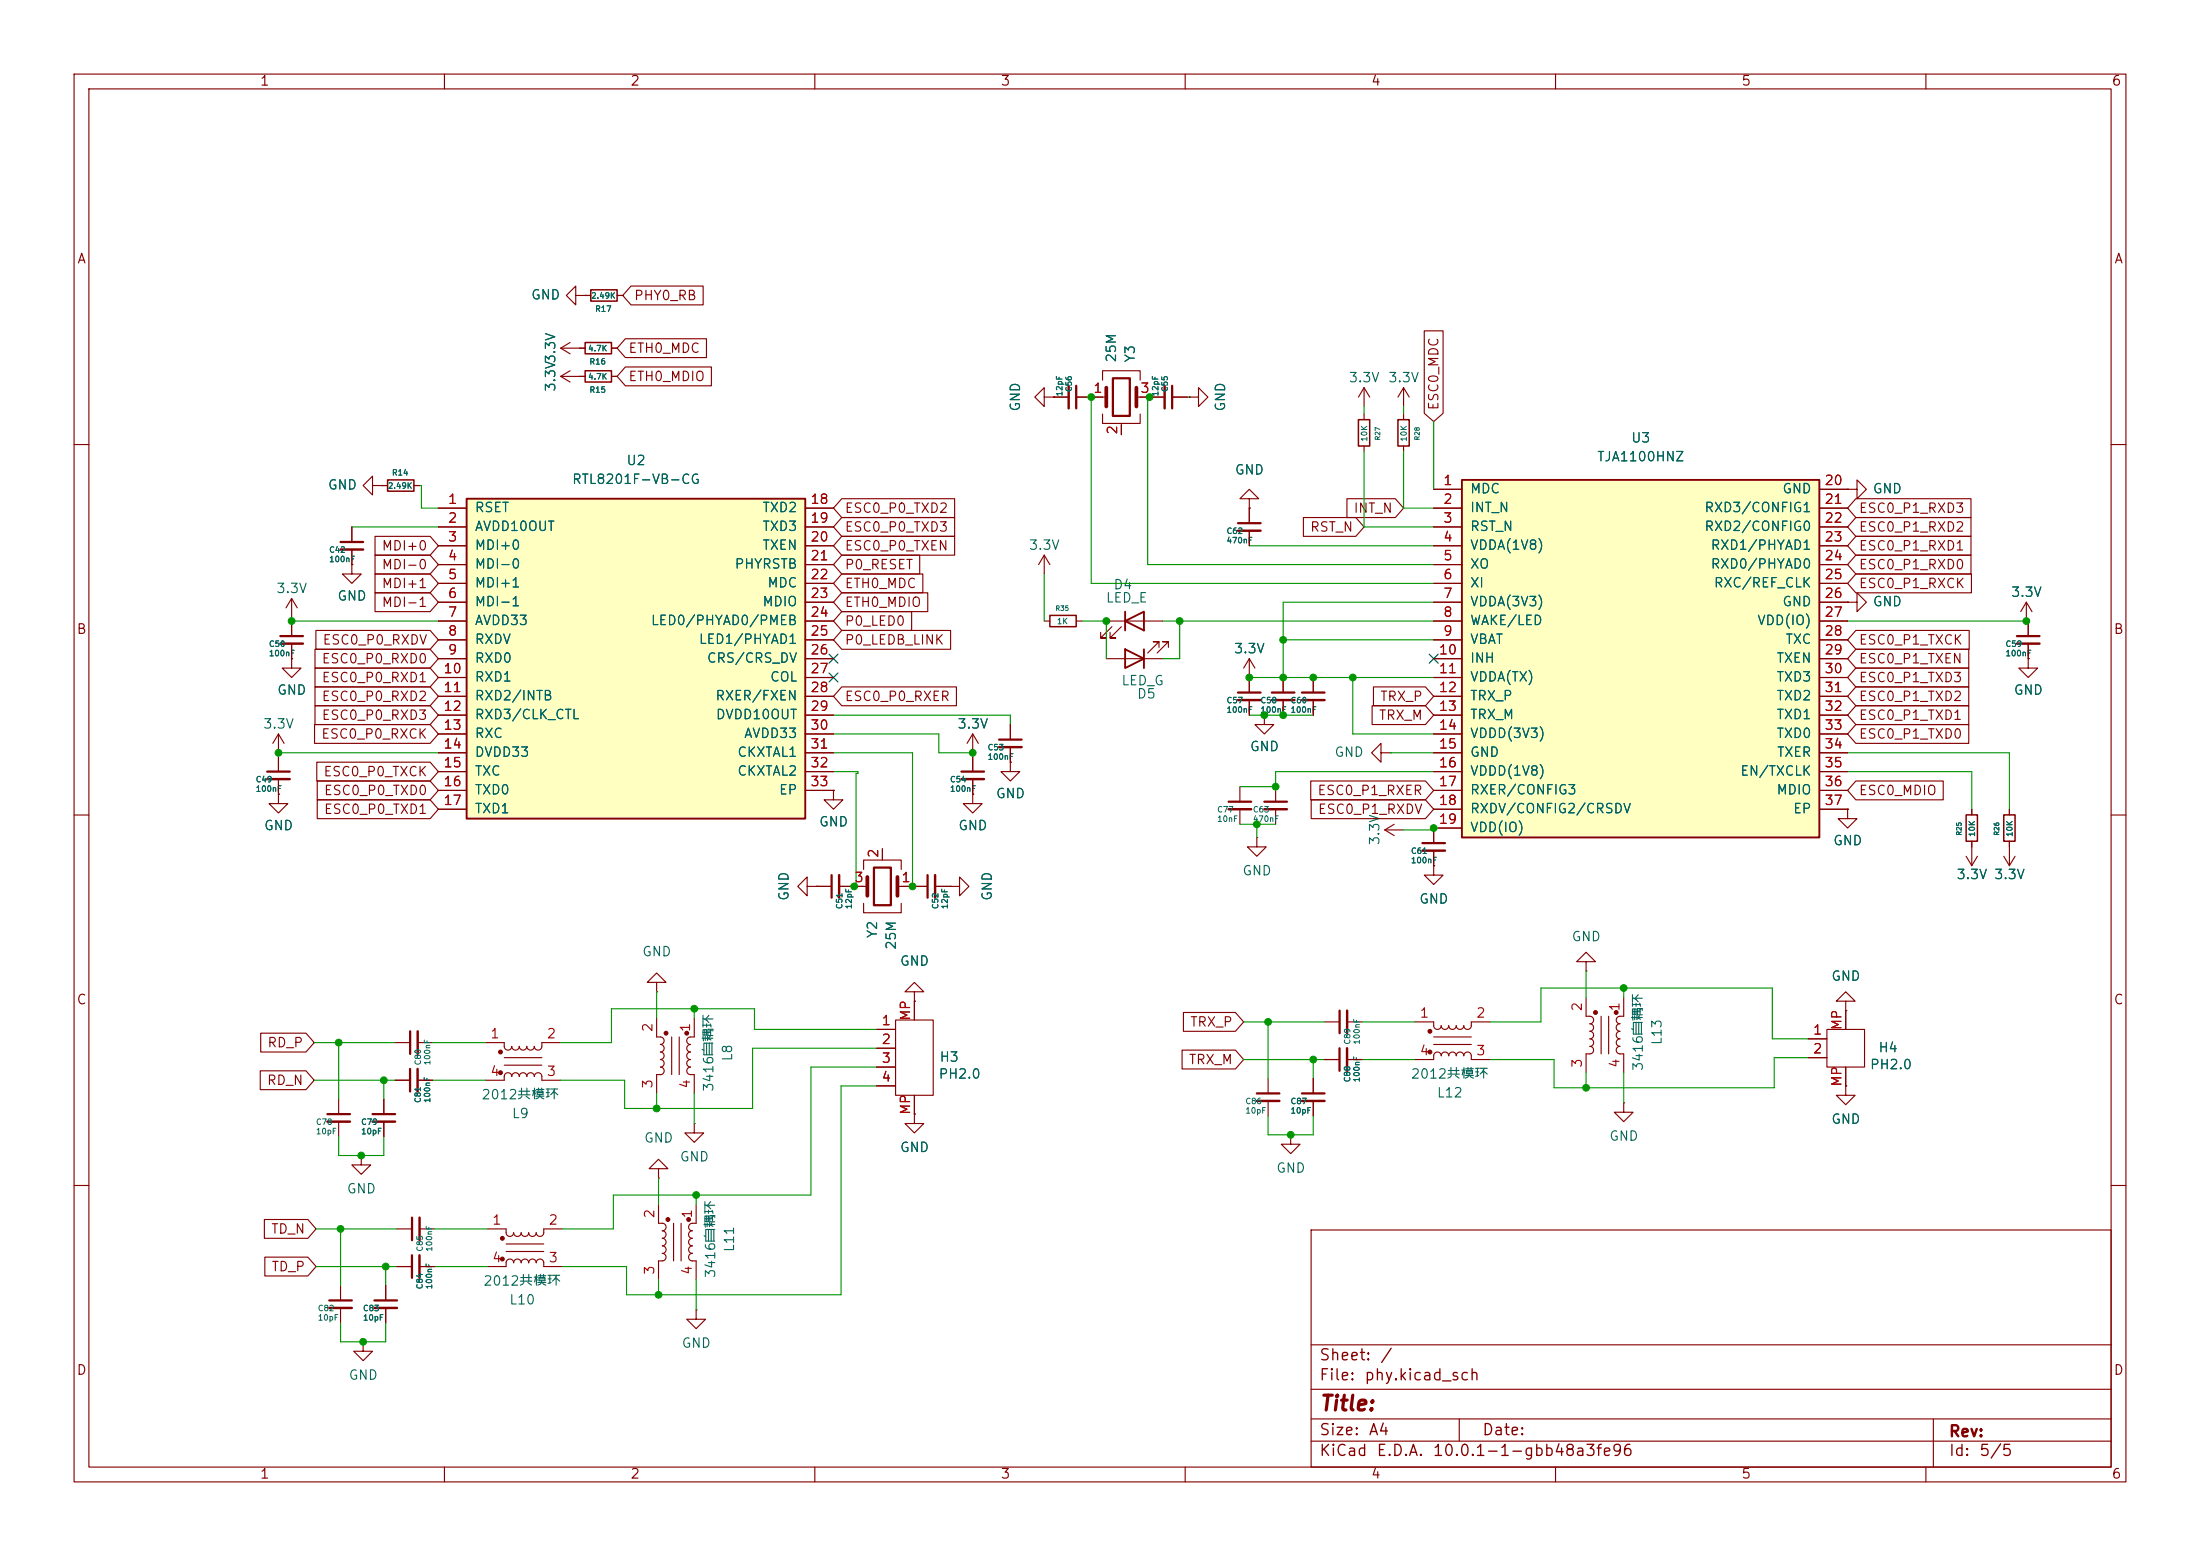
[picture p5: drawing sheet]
<svg xmlns="http://www.w3.org/2000/svg" width="297mm" height="210mm" viewBox="0 0 297 210" stroke-linecap="round" stroke-linejoin="round" font-family="sans-serif">
<g fill="none" stroke="#840000" stroke-width=".15">
<path d="M10 10h277v190h-277zM12 12h273v186h-273zM60 10v2M110 10v2M160 10v2M210 10v2M260 10v2M75.7 50.8l1.3 .8M75.7 50.8h2.5M77 50l-1.3 .8M141 53.6v-1.3l-1.3 1.3 1.3 1.3v-1.3h1.2M142.2 53.6h.1"/>
<path d="M142.2 53.6h2.1M145.3 53.6h2M147.6 53.6h1.8M148.8 51.3v-1.3h5.1v1.3M148.8 55.9v1.3h5.1v-1.3M151.4 57.2v1.5M153.4 53.6h3.8M158.2 53.6h2.1M160.5 53.6h1.3v-1.3l1.3 1.3-1.3 1.3v-1.3M160.5 53.6h.1M184.1 52.3l-.7 1.3M184.1 52.3l.8 1.3"/>
<path d="M184.1 52.3v2.6M184.1 55.9v.7M189.5 52.3l-.8 1.3M189.5 52.3l.7 1.3M189.5 52.3v2.6M189.5 55.9v.7M10 60h2M141 74.9l-.8 1.3M141 74.9l.7 1.3M141 74.9v2.6M168.7 67.3h1.2l-1.2-1.3-1.3 1.3h1.3v1.3M168.7 68.6h.1"/>
<path d="M168.7 68.6v2M168.7 71.6v2.1M184.1 60.2v.8M189.5 60.2v.8M285 60h2M131.3 99.1l-.7 1.2M131.3 99.1l.8 1.2M131.3 99.1v2.5M136.4 97.8v2M141 83.8h.7M145.3 83.8h.7M149.4 88.9h7.6"/>
<path d="M149.4 83.8h7.6M150.1 84.6l-1.5 1.5h.8h-.8v-.8M151.4 84.6l-1.5 1.5h.7h-.7v-.8M156.5 87.4v-.8h-.8h.8l-1.6 1.5M157.7 87.4v-.8h-.7h.7l-1.5 1.5M168.7 88.9l-.8 1.3M168.7 88.9l.7 1.3M168.7 88.9v4.6M168.7 94.5v2M170.7 96.5v1.3h1.3l-1.3 1.3-1.3-1.3h1.3M170.7 96.5h.1M173.2 91.4v2.1"/>
<path d="M173.2 94.5v2M177.3 91.4v2.1M177.3 94.5v2M273.6 81.3l-.8 1.3M273.6 81.3l.7 1.3M273.6 81.3v2.5M273.8 88.9v1.3h1.3l-1.3 1.2-1.3-1.2h1.3M273.8 88.9h.1M10 110h2M109 119.6v-1.2l-1.3 1.2 1.3 1.3v-1.3h1.2M110.2 119.6h.1M110.2 119.6h2.1"/>
<path d="M112.5 106.7v1.3h1.3l-1.3 1.2-1.2-1.2h1.2M112.5 106.7h.1M113.3 119.6h3.8M116.6 117.3v-1.2h5.1v1.2M119.1 114.6v1.5M121.2 119.6h1.7M123.2 119.6h2M126.2 119.6h2.1M128.3 119.6h1.2v-1.2l1.3 1.2-1.3 1.3v-1.3M128.3 119.6h.1M131.3 107.2v1.3h1.3l-1.3 1.2-1.3-1.2h1.3M131.3 107.2h.1"/>
<path d="M131.3 102.1v2M131.3 105.2v2M136.4 102.9v1.2h1.3l-1.3 1.3-1.3-1.3h1.3M136.4 102.9h.1M136.4 100.8v2.1M167.4 106.2v2M167.4 109.2v2.1M169.7 113v1.3h1.2l-1.2 1.3-1.3-1.3h1.3M169.7 113h.1M172.2 106.2v2M172.2 109.2v2.1M186.4 101.6v-1.3l-1.2 1.3 1.2 1.3v-1.3h1.3"/>
<path d="M186.9 112l1.3 .8M186.9 112h2.6M187.7 101.6h.1M188.2 111.3l-1.3 .7M249.4 109.2v1.3h1.3l-1.3 1.3-1.2-1.3h1.2M249.4 109.2h.1M285 110h2M88.6 137.4v2.6h.6a.51 .51 0 0 1 .5 .5 .51 .51 0 0 1-.5 .5 .51 .51 0 0 1 .5 .5 .51 .51 0 0 1-.5 .5 .5 .5 0 0 1 .5 .5 .5 .5 0 0 1-.5 .5 .51 .51 0 0 1 .5 .5 .51 .51 0 0 1-.5 .5 .51 .51 0 0 1 .5 .5 .51 .51 0 0 1-.5 .5M88.6 132.6h1.3l-1.3-1.3-1.2 1.3h1.2v1.3M88.6 133.9h.1M90.7 140v5M91.7 140v5"/>
<path d="M93.7 137.4v2.6l-.5-.1a.51 .51 0 0 0-.5 .6 .51 .51 0 0 0 .5 .5 .51 .51 0 0 0-.5 .5 .51 .51 0 0 0 .5 .5 .51 .51 0 0 0-.5 .5 .51 .51 0 0 0 .5 .5 .51 .51 0 0 0-.5 .5 .51 .51 0 0 0 .5 .5 .51 .51 0 0 0-.5 .5 .51 .51 0 0 0 .5 .5h.5v2.6M116.6 121.9v1.3h5.1v-1.3M118.4 138.9h2.5M120.9 137.7h5.1v10.1h-5.1zM123.4 133.9h1.3l-1.3-1.3-1.2 1.3h1.2v1.2M123.4 135.1h.1M123.4 135.1v2.6M178.8 137.9h2M181.9 137.9h2M191 137.9h2.5v.5a.51 .51 0 0 0 .6 .5 .51 .51 0 0 0 .5-.5 .51 .51 0 0 0 .5 .5 .51 .51 0 0 0 .5-.5 .51 .51 0 0 0 .5 .5 .51 .51 0 0 0 .5-.5 .51 .51 0 0 0 .5 .5 .51 .51 0 0 0 .5-.5 .51 .51 0 0 0 .5 .5 .51 .51 0 0 0 .5-.5v-.5h2.6M193.5 140h5.1M214.1 134.6v2.6h.5a.51 .51 0 0 1 .5 .5 .51 .51 0 0 1-.5 .5 .5 .5 0 0 1 .5 .5 .5 .5 0 0 1-.5 .5 .51 .51 0 0 1 .5 .5 .51 .51 0 0 1-.5 .5 .51 .51 0 0 1 .5 .5 .51 .51 0 0 1-.5 .5"/>
<path d="M216.2 137.2v5M217.2 137.2v5M219.2 134.6v2.6h-.5a.51 .51 0 0 0-.5 .5 .51 .51 0 0 0 .5 .5 .51 .51 0 0 0-.5 .5 .51 .51 0 0 0 .5 .5 .51 .51 0 0 0-.5 .5 .51 .51 0 0 0 .5 .5M246.6 138.9h5.1v5.1h-5.1zM249.2 135.1h1.2l-1.2-1.2-1.3 1.2h1.3v1.3M249.2 136.4h.1M249.2 136.4v2.5M45.7 148.3v2.1M45.7 151.4v2M48.8 156v1.2h-1.3l1.3 1.3 1.2-1.3h-1.2M48.8 156h.1M51.8 148.3v2.1"/>
<path d="M51.8 151.4v2M53.3 145.8h2.1M53.3 140.7h2.1M56.4 145.8h2M56.4 140.7h2M65.5 145.8h2.6v-.5a.51 .51 0 0 1 .5-.5 .51 .51 0 0 1 .5 .5 .51 .51 0 0 1 .5-.5 .51 .51 0 0 1 .5 .5 .51 .51 0 0 1 .5-.5 .51 .51 0 0 1 .5 .5 .51 .51 0 0 1 .5-.5 .51 .51 0 0 1 .5 .5 .51 .51 0 0 1 .5-.5 .51 .51 0 0 1 .6 .5v.5h2.5M65.5 140.7h2.6v.5a.51 .51 0 0 0 .5 .5 .51 .51 0 0 0 .5-.5 .51 .51 0 0 0 .5 .5 .51 .51 0 0 0 .5-.5 .51 .51 0 0 0 .5 .5 .51 .51 0 0 0 .5-.5 .51 .51 0 0 0 .5 .5 .51 .51 0 0 0 .5-.5 .51 .51 0 0 0 .5 .5 .51 .51 0 0 0 .6-.5v-.5h2.5M68.1 143.8h5.1M68.1 142.7h5.1M89.2 145h-.6v2.6M118.4 141.5h2.5M118.4 144h2.5"/>
<path d="M118.4 146.6h2.5M123.4 150.4v1.2h1.3l-1.3 1.3-1.2-1.3h1.2M123.4 150.4h.1M123.4 147.8v2.6M178.8 143h2M181.9 143h2M191 143h2.5v-.5a.51 .51 0 0 1 .6-.5 .51 .51 0 0 1 .5 .5 .51 .51 0 0 1 .5-.5 .51 .51 0 0 1 .5 .5 .51 .51 0 0 1 .5-.5 .51 .51 0 0 1 .5 .5 .51 .51 0 0 1 .5-.5 .51 .51 0 0 1 .5 .5 .51 .51 0 0 1 .5-.5 .51 .51 0 0 1 .5 .5v.5h2.6M193.5 141h5.1M214.6 141.2a.51 .51 0 0 1 .5 .5 .51 .51 0 0 1-.5 .5h-.5v2.6M218.7 140.2a.5 .5 0 0 0-.5 .5 .5 .5 0 0 0 .5 .5 .51 .51 0 0 0-.5 .5 .51 .51 0 0 0 .5 .5h.5v2.6M244.1 142.7h2.5M244.1 140.2h2.5"/>
<path d="M249.2 146.6v1.2h1.2l-1.2 1.3-1.3-1.3h1.3M249.2 146.6h.1M249.2 144v2.6M10 160h2M46 173.5v2M46 176.5v2.1M52.1 173.5v2M52.1 176.5v2.1M53.6 170.9h2M53.6 165.9h2M56.6 170.9h2.1M56.6 165.9h2.1"/>
<path d="M65.8 170.9h2.5v-.5a.51 .51 0 0 1 .5-.5 .51 .51 0 0 1 .5 .5 .51 .51 0 0 1 .5-.5 .51 .51 0 0 1 .6 .5 .51 .51 0 0 1 .5-.5 .51 .51 0 0 1 .5 .5 .51 .51 0 0 1 .5-.5 .51 .51 0 0 1 .5 .5 .51 .51 0 0 1 .5-.5 .51 .51 0 0 1 .5 .5v.5h2.5M65.8 165.9h2.5v.5a.51 .51 0 0 0 .5 .5 .51 .51 0 0 0 .5-.5 .51 .51 0 0 0 .5 .5 .51 .51 0 0 0 .6-.5 .51 .51 0 0 0 .5 .5 .51 .51 0 0 0 .5-.5 .51 .51 0 0 0 .5 .5 .51 .51 0 0 0 .5-.5 .51 .51 0 0 0 .5 .5 .51 .51 0 0 0 .5-.5v-.5h2.5M68.3 168.9h5.1M68.3 167.9h5.1M177 166h108v32h-108zM285 160h2M49 181.1v1.3h-1.2l1.2 1.2 1.3-1.2h-1.3M49 181.1h.1M60 198v2M110 198v2M160 198v2M177 194.5h108"/>
<path d="M177 191.5h108M177 187.5h108M177 181.5h108M197 191.5v3M210 198v2M260 198v2M261 191.5v6.5"/>
</g>
<g fill="none" stroke="#840000" stroke-width=".3">
<path d="M145.3 52.1v3M150.2 51.1h2.3v5h-2.3zM158.2 52.1v3M167.1 70.6h3.1M134.9 99.8h3M167.1 93.5h3.1M171.7 93.5h3.1M175.8 93.5h3M112.3 118.1v3.1M118 117.1h2.3v5.1h-2.3zM125.2 118.1v3.1M129.8 104.1h3"/>
<path d="M165.9 108.2h3M170.7 108.2h3M55.4 139.2v3M180.8 136.4v3M44.2 150.4h3M50.3 150.4h3M55.4 144.3v3M180.8 141.5v3M44.4 175.5h3.1M50.5 175.5h3.1M55.6 169.4v3.1M55.6 164.3v3.1"/>
</g>
<g fill="none" stroke="#840000" stroke-width=".33">
<path d="M144.3 52.1v3M157.2 52.1v3M167.1 71.6h3.1M167.1 94.5h3.1M171.7 94.5h3.1M175.8 94.5h3M113.3 118.1v3.1M126.2 118.1v3.1M129.8 105.2h3M134.9 100.8h3M165.9 109.2h3M170.7 109.2h3"/>
<path d="M56.4 139.2v3M181.9 136.4v3M44.2 151.4h3M50.3 151.4h3M56.4 144.3v3M181.9 141.5v3M44.4 176.5h3.1M50.5 176.5h3.1M56.6 169.4v3.1M56.6 164.3v3.1"/>
</g>
<g fill="#840000" stroke="#840000" stroke-width=".15">
<circle cx="193" cy="142" r=".25"/>
<circle cx="193" cy="139.2" r=".25"/>
<circle cx="92.7" cy="139.4" r=".25"/>
<circle cx="89.9" cy="139.4" r=".25"/>
<circle cx="67.6" cy="144.8" r=".25"/>
<circle cx="67.6" cy="142" r=".25"/>
<circle cx="218.2" cy="136.7" r=".25"/>
<circle cx="215.4" cy="136.7" r=".25"/>
<circle cx="67.8" cy="169.9" r=".25"/>
<circle cx="67.8" cy="167.1" r=".25"/>
</g>
<path d="M151.9 87.6l2.5 1.3-2.5 1.3zM151.9 83.8l2.5-1.2v2.5zM151.9 82.6v2.5M154.4 87.6v2.6" fill="none" stroke="#840000" stroke-width=".25"/>
<path d="M149.4 52.3v2.6M153.4 52.3v2.6M117.1 118.4v2.5M121.2 118.4v2.5" fill="none" stroke="#840000" stroke-width=".51"/>
<path d="M183.4 56.6h1.5v3.6h-1.5zM188.7 56.6h1.5v3.6h-1.5zM141.7 83.1h3.6v1.5h-3.6z" fill="none" stroke="#840000" stroke-width=".2"/>
<path d="M63 67.3h45.7v43.2h-45.7z" fill="#ffffc2"/>
<path d="M63 67.3h45.7v43.2h-45.7z" fill="none" stroke="#840000" stroke-width=".25"/>
<g fill="none" stroke="#840000" stroke-width=".15">
<path d="M78.2 50.8h.8M82.5 50.8h.8M47.5 71.1v2.1M47.5 74.2v2M50.3 65.5v-1.2l-1.3 1.2 1.3 1.3v-1.3h1.3M51.6 65.5h.1M51.6 65.5h.7M55.9 65.5h.7M59.2 68.6h3.8M59.2 71.1h3.8M59.2 73.7h3.8M59.2 76.2h3.8"/>
<path d="M59.2 78.7h3.8M108.7 68.6h3.8M108.7 71.1h3.8M108.7 73.7h3.8M108.7 76.2h3.8M108.7 78.7h3.8M249.4 66h1.3v-1.2l1.3 1.2-1.3 1.3v-1.3M249.4 66h.1M39.4 88.9v1.3h1.2l-1.2 1.2-1.3-1.2h1.3M39.4 88.9h.1M39.4 80.8l-.8 1.2M39.4 80.8l.7 1.2"/>
<path d="M39.4 80.8v2.5M39.4 83.8v2.1M39.4 86.9v2M59.2 81.3h3.8M59.2 83.8h3.8M59.2 86.4h3.8M59.2 88.9h3.8M59.2 91.4h3.8M59.2 94h3.8M59.2 96.5h3.8M59.2 99.1h3.8M108.7 81.3h3.8"/>
<path d="M108.7 83.8h3.8M108.7 86.4h3.8M108.7 88.9h3.8M108.7 91.4h3.8M108.7 94h3.8M108.7 96.5h3.8M108.7 99.1h3.8M273.8 83.8v2.1M273.8 86.9v2M59.2 101.6h3.8M59.2 104.1h3.8M59.2 106.7h3.8"/>
<path d="M59.2 109.2h3.8M108.7 101.6h3.8M108.7 104.1h3.8M108.7 106.7h3.8M265.4 115.6l.8 1.2M266.2 109.2v.8M266.2 113.5v3.3M267 115.6l-.8 1.2M270.5 115.6l.8 1.2M271.3 109.2v.8M271.3 113.5v3.3M272 115.6l-.7 1.2"/>
</g>
<path d="M79 50h3.5v1.6h-3.5zM52.3 64.8h3.6v1.5h-3.6zM265.4 110h1.6v3.5h-1.6zM270.5 110h1.5v3.5h-1.5z" fill="none" stroke="#840000" stroke-width=".2"/>
<path d="M46 73.2h3M37.8 85.9h3.1M272.3 85.9h3" fill="none" stroke="#840000" stroke-width=".3"/>
<path d="M46 74.2h3M37.8 86.9h3.1M272.3 86.9h3" fill="none" stroke="#840000" stroke-width=".33"/>
<path d="M197.4 64.8h48.2v48.2h-48.2z" fill="#ffffc2"/>
<path d="M197.4 64.8h48.2v48.2h-48.2z" fill="none" stroke="#840000" stroke-width=".25"/>
<g fill="none" stroke="#840000" stroke-width=".15">
<path d="M77.7 39.9v-1.3l-1.2 1.3 1.2 1.2v-1.2h1.3M79 39.9h.1M79 39.9h.8M83.3 39.9h.8M85.2 38.6h9.7v2.5h-9.7l-1.1-1.2zM75.7 47h3.3M75.7 47l1.3 .8M77 46.2l-1.3 .8M78.2 50.8h.8M82.5 47h.8M82.5 50.8h.8M84.4 45.7h11v2.6h-11l-1.1-1.3z"/>
<path d="M84.4 49.5h11.6v2.6h-11.6l-1.1-1.3zM142.2 53.6h.1M142.2 53.6h2.1M145.3 53.6h2M147.6 53.6h1.2M151.4 57.4v1.3M153.9 53.6h3.3M158.2 53.6h2.1M160.5 53.6h.1M192.3 44.7h2.5v11.1l-1.3 1.1-1.2-1.1zM47.5 76.2v1.3h1.3l-1.3 1.2-1.3-1.2h1.3M47.5 76.2h.1"/>
<path d="M47.5 71.1v2.1M47.5 74.2v2M50.6 74.9h7.5l1.1 1.3-1.1 1.3h-7.5zM50.6 72.4h7.5l1.1 1.3-1.1 1.2h-7.5zM50.6 77.5h7.5l1.1 1.2-1.1 1.3h-7.5zM51.6 65.5h.1M51.6 65.5h.7M55.9 65.5h.7M59.2 68.6h3.8M59.2 71.1h3.8M59.2 73.7h3.8M59.2 76.2h3.8"/>
<path d="M59.2 78.7h3.8M108.7 68.6h3.8M108.7 71.1h3.8M108.7 73.7h3.8M108.7 76.2h3.8M108.7 78.7h3.8M113.6 74.9h10.6v2.6h-10.6l-1.1-1.3zM113.6 67.3h15.3v2.6h-15.3l-1.1-1.3zM113.6 69.8h15.3v2.6h-15.3l-1.1-1.3zM113.6 77.5h11v2.5h-11l-1.1-1.3zM113.6 72.4h15.3v2.5h-15.3l-1.1-1.2zM168.7 68.6h.1"/>
<path d="M168.7 68.6v2M168.7 71.6v2.1M176 69.8h7l1.1 1.3-1.1 1.3h-7zM181.8 67.3h6.6l1.1 1.3-1.1 1.3h-6.6zM193.5 66h3.9M193.5 68.6h3.9M193.5 71.1h3.9M193.5 73.7h3.9M193.5 76.2h3.9M193.5 78.7h3.9M245.6 66h3.8M245.6 68.6h3.8"/>
<path d="M245.6 71.1h3.8M245.6 73.7h3.8M245.6 76.2h3.8M245.6 78.7h3.8M249.4 66h.1M250.5 77.5h15.6v2.5h-15.6l-1.1-1.3zM250.5 69.8h15.6v2.6h-15.6l-1.1-1.3zM250.5 74.9h15.6v2.6h-15.6l-1.1-1.3zM250.5 67.3h15.6v2.6h-15.6l-1.1-1.3zM250.5 72.4h15.6v2.5h-15.6l-1.1-1.2zM37.6 99.1v2.5M37.6 99.1l-.8 1.2"/>
<path d="M37.6 99.1l.8 1.2M39.4 88.9h.1M39.4 83.8v2.1M39.4 86.9v2M42.5 97.8h15.6l1.1 1.3-1.1 1.2h-15.6zM42.5 87.6h15.6l1.1 1.3-1.1 1.3h-15.6zM42.5 92.7h15.6l1.1 1.3-1.1 1.3h-15.6zM42.5 95.2h15.6l1.1 1.3-1.1 1.3h-15.6zM42.5 90.2h15.6l1.1 1.2-1.1 1.3h-15.6zM42.6 85.1h15.5l1.1 1.3-1.1 1.2h-15.5zM50.6 80h7.5l1.1 1.3-1.1 1.3h-7.5zM59.2 81.3h3.8"/>
<path d="M59.2 83.8h3.8M59.2 86.4h3.8M59.2 88.9h3.8M59.2 91.4h3.8M59.2 94h3.8M59.2 96.5h3.8M59.2 99.1h3.8M108.7 81.3h3.8M108.7 83.8h3.8M108.7 86.4h3.8M108.7 88.9h3.8M108.7 91.4h3.8"/>
<path d="M108.7 94h3.8M108.7 96.5h3.8M108.7 99.1h3.8M113.6 92.7h15.5v2.6h-15.5l-1.1-1.3zM113.6 85.1h14.7v2.5h-14.7l-1.1-1.2zM113.6 82.5h9.5v2.6h-9.5l-1.1-1.3zM113.6 80h11.6v2.6h-11.6l-1.1-1.3zM136.4 97.8v2M168.7 91.4v2.1M168.7 94.5v2M170.7 96.5h.1M173.2 91.4v2.1"/>
<path d="M173.2 94.5v2M177.3 91.4v2.1M177.3 94.5v2M185.2 95.2h7.2l1.1 1.3-1.1 1.3h-7.2zM185.4 92.7h7l1.1 1.3-1.1 1.3h-7zM193.5 81.3h3.9M193.5 83.8h3.9M193.5 86.4h3.9M193.5 88.9h3.9M193.5 91.4h3.9M193.5 94h3.9M193.5 96.5h3.9"/>
<path d="M193.5 99.1h3.9M245.6 81.3h3.8M245.6 83.8h3.8M245.6 86.4h3.8M245.6 88.9h3.8M245.6 91.4h3.8M245.6 94h3.8M245.6 96.5h3.8M245.6 99.1h3.8M249.4 81.3h1.3v-1.3l1.3 1.3-1.3 1.3v-1.3M249.4 81.3h.1M250.5 92.7h15.3v2.6h-15.3l-1.1-1.3z"/>
<path d="M250.5 97.8h15.3v2.5h-15.3l-1.1-1.2zM250.5 95.2h15.3v2.6h-15.3l-1.1-1.3zM250.5 85.1h15.3v2.5h-15.3l-1.1-1.2zM250.5 87.6h15.3v2.6h-15.3l-1.1-1.3zM250.5 90.2h15.3v2.5h-15.3l-1.1-1.3zM273.8 88.9h.1M273.8 83.8v2.1M273.8 86.9v2M37.6 107.2v1.3h1.3l-1.3 1.2-1.3-1.2h1.3M37.6 107.2h.1M37.6 102.1v2M37.6 105.2v2"/>
<path d="M42.8 102.9h15.3l1.1 1.2-1.1 1.3h-15.3zM42.8 105.4h15.3l1.1 1.3-1.1 1.3h-15.3zM42.8 107.9h15.3l1.1 1.3-1.1 1.3h-15.3zM59.2 101.6h3.8M59.2 104.1h3.8M59.2 106.7h3.8M59.2 109.2h3.8M108.7 101.6h3.8M108.7 104.1h3.8M108.7 106.7h3.8M110.2 119.6h.1M110.2 119.6h2.1"/>
<path d="M112.5 106.7h.1M113.3 119.6h3.3M119.1 114.6v1.2M121.7 119.6h1.2M123.2 119.6h2M126.2 119.6h2.1M128.3 119.6h.1M131.3 107.2h.1M131.3 102.1v2M131.3 105.2v2M136.4 102.9h.1M136.4 100.8v2.1"/>
<path d="M177 105.4h15.4l1.1 1.3-1.1 1.3h-15.4zM177 107.9h15.4l1.1 1.3-1.1 1.3h-15.4zM193.5 116.8v1.3h1.3l-1.3 1.3-1.2-1.3h1.2M193.5 116.8h.1M193.5 101.6h3.9M193.5 104.1h3.9M193.5 106.7h3.9M193.5 109.2h3.9M193.5 114.8v2M197.4 111.8h-3.9v2M245.6 101.6h3.8M245.6 104.1h3.8"/>
<path d="M245.6 106.7h3.8M245.6 109.2h3.8M249.4 109.2h.1M250.5 105.4h11.8v2.6h-11.8l-1.1-1.3zM266.2 109.2v.8M266.2 113.5v.8M271.3 109.2v.8M271.3 113.5v.8M35.2 139.4h6.1l1.1 1.3-1.1 1.3h-6.1zM118.4 138.9h2.5M123.4 135.1h.1M123.4 135.1v2.6"/>
<path d="M159.8 136.7h7l1.1 1.2-1.1 1.3h-7zM214.1 129.8h-1.2l1.2-1.3 1.3 1.3h-1.3v1.3M214.1 131.1h.1M249.2 136.4h.1M249.2 136.4v2.5M35.1 144.5h6.2l1.1 1.3-1.1 1.3h-6.2zM51.8 148.3v2.1M51.8 151.4v2M53.3 145.8h2.1M56.4 145.8h2M88.9 157.7h1.3l-1.3-1.2-1.3 1.2h1.3v1.3M88.9 159h.1"/>
<path d="M93.7 151.6v1.3h-1.2l1.2 1.3 1.3-1.3h-1.3M93.7 151.6h.1M118.4 141.5h2.5M118.4 144h2.5M118.4 146.6h2.5M123.4 150.4h.1M123.4 147.8v2.6M159.6 141.7h7.2l1.1 1.3-1.1 1.3h-7.2zM171.2 145.5v2.1M171.2 148.6v2M174.2 153.2v1.2h-1.2l1.2 1.3 1.3-1.3h-1.3M174.2 153.2h.1"/>
<path d="M177.3 145.5v2.1M177.3 148.6v2M178.8 143h2M181.9 143h2M219.2 148.8v1.3h-1.3l1.3 1.3 1.3-1.3h-1.3M219.2 148.8h.1M244.1 140.2h2.5M244.1 142.7h2.5M249.2 146.6h.1M249.2 144v2.6M35.7 164.6h5.9l1.1 1.3-1.1 1.2h-5.9zM35.8 169.7h5.8l1.1 1.2-1.1 1.3h-5.8z"/>
<path d="M52.1 173.5v2M52.1 176.5v2.1M53.6 170.9h2M56.6 170.9h2.1M88.9 162.6v2.5h.5a.51 .51 0 0 1 .5 .5 .51 .51 0 0 1-.5 .5 .5 .5 0 0 1 .5 .5 .5 .5 0 0 1-.5 .5 .51 .51 0 0 1 .5 .5 .51 .51 0 0 1-.5 .5 .51 .51 0 0 1 .5 .6 .51 .51 0 0 1-.5 .5 .5 .5 0 0 1 .5 .5 .5 .5 0 0 1-.5 .5h-.5v2.5M90.9 165.1v5.1M91.9 165.1v5.1M94 162.6v2.5h-.5a.51 .51 0 0 0-.5 .5 .51 .51 0 0 0 .5 .5 .51 .51 0 0 0-.5 .5 .51 .51 0 0 0 .5 .5 .51 .51 0 0 0-.5 .5 .51 .51 0 0 0 .5 .5 .51 .51 0 0 0-.5 .6 .51 .51 0 0 0 .5 .5 .51 .51 0 0 0-.5 .5 .51 .51 0 0 0 .5 .5h.5v2.5M94 176.8v1.3h-1.3l1.3 1.2 1.2-1.2h-1.2M94 176.8h.1"/>
</g>
<g fill="#840000" stroke="#840000" stroke-width=".15">
<circle cx="93" cy="164.6" r=".25"/>
<circle cx="90.2" cy="164.6" r=".25"/>
</g>
<path d="M79.8 39.1h3.5v1.5h-3.5zM79 46.2h3.5v1.6h-3.5z" fill="none" stroke="#840000" stroke-width=".2"/>
<path d="M36.1 104.1h3M192 113.8h3.1M169.7 147.6h3M175.8 147.6h3" fill="none" stroke="#840000" stroke-width=".3"/>
<path d="M36.1 105.2h3M192 114.8h3.1M169.7 148.6h3M175.8 148.6h3" fill="none" stroke="#840000" stroke-width=".33"/>
<g fill="none" stroke="#009600" stroke-width=".15">
<path d="M147.6 53.6h-.3v25.1h46.2M155.2 53.6h-.3v22.6h38.6M160.3 53.6h.2M184.1 54.9v1M189.5 54.9v1M193.5 56.9v9.1M47.5 71.1h11.7M56.6 65.5h.3v3.1h2.3M141 77.5v6.3M168.7 73.7h24.8M184.1 61v10.1h9.4M189.5 61v7.6h4"/>
<path d="M39.4 83.3v.5h19.8M112.5 99.1h14.2v2.5h4.6v.5M112.5 96.5h23.9v1.3M146 83.8h3.4v5.1M157 83.8h36.5M159.3 83.8v5.1h-2.3M168.7 96.5h8.6M168.7 91.4h24.8M173.2 86.4h20.3M182.6 91.4v7.7h10.9M193.5 81.3h-20.3v10.4M249.4 83.8h24.4"/>
<path d="M59.2 101.6h-21.6v.5M112.5 101.6h10.7v18h-.3M112.5 104.1h3.3v.3h-.2v15.2h-.3M167.4 111.3h4.8M169.7 111.3v1.7M187.7 101.6h5.8M193.5 104.1h-21.3v2.1h-4.8M193.5 111.8v.2h-4M249.4 101.6h21.9v7.6M249.4 104.1h16.8v5.1M88.6 133.9v3.5M93.7 136.1v1.3"/>
<path d="M118.4 138.9h-16.5v-2.8h-19.4v4.6h-6.8M167.9 137.9h10.9M171.2 137.9v7.6M183.9 137.9h7.1M201.2 137.9h6.8v-4.5h31.3v6.8h4.8M214.1 131.1v3.5M219.2 133.4v1.2M42.4 145.8h10.9M42.4 140.7h10.9M45.7 153.4v2.6h6.1v-2.6M45.7 140.7v7.6M51.8 145.8v2.5"/>
<path d="M58.4 145.8h7.1M58.4 140.7h7.1M88.6 147.6v2M88.9 159v3.6M93.7 147.6v4M118.4 141.5h-16.8v8.1h-17.3v-3.8h-8.6M118.4 146.6h-4.9v28.2h-28.9v-3.9h-8.7M118.4 144h-8.9v17.3h-26.7v4.6h-6.9M167.9 143h10.9M171.2 150.6v2.6h6.1v-2.6M177.3 143v2.5M183.9 143h7.1"/>
<path d="M214.1 144.8v2M219.2 144.8v4M244.1 142.7h-4.6v4.1h-29.7v-3.8h-8.6M42.7 170.9h10.9M42.7 165.9h10.9M46 178.6v2.5h6.1v-2.5M46 165.9v7.6M52.1 170.9v2.6M58.7 170.9h7.1M58.7 165.9h7.1M88.9 172.7v2.1M94 161.3v1.3"/>
<path d="M94 172.7v4.1"/>
</g>
<path d="M111.9 88.3l1.2 1.2M111.9 90.8l1.2 1.2M113.1 88.3l-1.2 1.2M113.1 90.8l-1.2 1.2M192.9 88.3l1.3 1.2M194.2 88.3l-1.3 1.2" fill="none" stroke="#000084" stroke-width=".15"/>
<g fill="#009600" stroke="#009600" stroke-width=".14">
<circle cx="115.3" cy="119.6" r=".46"/>
<circle cx="88.6" cy="149.6" r=".46"/>
<circle cx="123.2" cy="119.6" r=".46"/>
<circle cx="45.7" cy="140.7" r=".46"/>
<circle cx="46" cy="165.9" r=".46"/>
<circle cx="48.8" cy="156" r=".46"/>
<circle cx="49" cy="181.1" r=".46"/>
<circle cx="51.8" cy="145.8" r=".46"/>
<circle cx="52.1" cy="170.9" r=".46"/>
<circle cx="94" cy="161.3" r=".46"/>
<circle cx="88.9" cy="174.8" r=".46"/>
<circle cx="37.6" cy="101.6" r=".46"/>
<circle cx="93.7" cy="136.1" r=".46"/>
<circle cx="131.3" cy="101.6" r=".46"/>
<circle cx="39.4" cy="83.8" r=".46"/>
<circle cx="177.3" cy="143" r=".46"/>
<circle cx="219.2" cy="133.4" r=".46"/>
<circle cx="174.2" cy="153.2" r=".46"/>
<circle cx="214.1" cy="146.8" r=".46"/>
<circle cx="193.5" cy="111.8" r=".46"/>
<circle cx="171.2" cy="137.9" r=".46"/>
<circle cx="147.3" cy="53.6" r=".46"/>
<circle cx="159.3" cy="83.8" r=".46"/>
<circle cx="173.2" cy="86.4" r=".46"/>
<circle cx="149.4" cy="83.8" r=".46"/>
<circle cx="155.2" cy="53.6" r=".46"/>
<circle cx="169.7" cy="111.3" r=".46"/>
<circle cx="172.2" cy="106.2" r=".46"/>
<circle cx="168.7" cy="91.4" r=".46"/>
<circle cx="170.7" cy="96.5" r=".46"/>
<circle cx="177.3" cy="91.4" r=".46"/>
<circle cx="182.6" cy="91.4" r=".46"/>
<circle cx="173.2" cy="96.5" r=".46"/>
<circle cx="173.2" cy="91.4" r=".46"/>
<circle cx="273.6" cy="83.8" r=".46"/>
</g>
<text font-size="2" fill="#840000" x="178" y="190.9">Title:</text>
<g font-size="1.5" fill="#840000">
<text x="178" y="184">Sheet:</text>
<text x="186.2" y="184">/</text>
<text x="178" y="186.7">File:</text>
<text x="184.1" y="186.7">phy.kicad_sch</text>
<text x="178" y="196.9">KiCad</text>
<text x="178" y="194.1">Size:</text>
<text x="184.7" y="194.1">A4</text>
<text x="185.7" y="196.9">E.D.A.</text>
<text x="193.3" y="196.9">10.0.1-1-gbb48a3fe96</text>
<text x="200" y="194.1">Date:</text>
<text x="263" y="194.3">Rev:</text>
<text x="263" y="196.9">Id:</text>
<text x="267.1" y="196.9">5/5</text>
</g>
<g font-size="1.3" fill="#840000">
<text x="35" y="11.9">1</text>
<text x="85" y="11.9">2</text>
<text x="135" y="11.9">3</text>
<text x="185" y="11.9">4</text>
<text x="235" y="11.9">5</text>
<text x="285" y="11.9">6</text>
<text x="10.3" y="35.9">A</text>
<text x="285.3" y="35.9">A</text>
<text x="85.5" y="40.8">PHY0_RB</text>
<text x="84.7" y="47.9">ETH0_MDC</text>
<text x="84.7" y="51.8">ETH0_MDIO</text>
<text x="194.5" y="55.5" transform="rotate(-90 194.5 55.5)">ESC0_MDC</text>
<text x="114" y="69.5">ESC0_P0_TXD2</text>
<text x="182.7" y="69.5">INT_N</text>
<text x="250.9" y="69.5">ESC0_P1_RXD3</text>
<text x="51.4" y="77.2">MDI-0</text>
<text x="51.4" y="74.6">MDI+0</text>
<text x="114" y="77.2">P0_RESET</text>
<text x="114" y="72.1">ESC0_P0_TXD3</text>
<text x="114" y="74.6">ESC0_P0_TXEN</text>
<text x="176.8" y="72.1">RST_N</text>
<text x="250.9" y="72.1">ESC0_P1_RXD2</text>
<text x="250.9" y="77.2">ESC0_P1_RXD0</text>
<text x="250.9" y="74.6">ESC0_P1_RXD1</text>
<text x="51.4" y="82.2">MDI-1</text>
<text x="51.4" y="79.7">MDI+1</text>
<text x="114" y="79.7">ETH0_MDC</text>
<text x="114" y="82.2">ETH0_MDIO</text>
<text x="250.9" y="79.7">ESC0_P1_RXCK</text>
<text x="10.3" y="85.9">B</text>
<text x="43.3" y="89.9">ESC0_P0_RXD0</text>
<text x="43.5" y="87.3">ESC0_P0_RXDV</text>
<text x="114" y="87.3">P0_LEDB_LINK</text>
<text x="114" y="84.8">P0_LED0</text>
<text x="250.9" y="87.3">ESC0_P1_TXCK</text>
<text x="250.9" y="89.9">ESC0_P1_TXEN</text>
<text x="285.3" y="85.9">B</text>
<text x="43.3" y="94.9">ESC0_P0_RXD2</text>
<text x="43.3" y="92.4">ESC0_P0_RXD1</text>
<text x="114" y="94.9">ESC0_P0_RXER</text>
<text x="186.2" y="94.9">TRX_P</text>
<text x="250.9" y="94.9">ESC0_P1_TXD2</text>
<text x="250.9" y="92.4">ESC0_P1_TXD3</text>
<text x="43.3" y="100">ESC0_P0_RXCK</text>
<text x="43.3" y="97.5">ESC0_P0_RXD3</text>
<text x="186" y="97.5">TRX_M</text>
<text x="250.9" y="100">ESC0_P1_TXD0</text>
<text x="250.9" y="97.5">ESC0_P1_TXD1</text>
<text x="43.6" y="105.1">ESC0_P0_TXCK</text>
<text x="43.6" y="107.6">ESC0_P0_TXD0</text>
<text x="177.8" y="107.6">ESC0_P1_RXER</text>
<text x="250.9" y="107.6">ESC0_MDIO</text>
<text x="43.6" y="110.2">ESC0_P0_TXD1</text>
<text x="177.8" y="110.2">ESC0_P1_RXDV</text>
<text x="10.3" y="135.9">C</text>
<text x="285.3" y="135.9">C</text>
<text x="36" y="141.7">RD_P</text>
<text x="160.4" y="144">TRX_M</text>
<text x="160.6" y="138.9">TRX_P</text>
<text x="35.9" y="146.8">RD_N</text>
<text x="36.5" y="166.8">TD_N</text>
<text x="36.6" y="171.9">TD_P</text>
<text x="10.3" y="185.9">D</text>
<text x="285.3" y="185.9">D</text>
<text x="35" y="199.9">1</text>
<text x="85" y="199.9">2</text>
<text x="135" y="199.9">3</text>
<text x="185" y="199.9">4</text>
<text x="235" y="199.9">5</text>
<text x="285" y="199.9">6</text>
</g>
<g font-size="1.3" fill="#006464">
<text x="71.6" y="40.7">GND</text>
<text x="75.3" y="53" transform="rotate(-90 75.3 53)">3.3V3.3V</text>
<text x="75.3" y="53" transform="rotate(-90 75.3 53)">3.3V</text>
<text x="151" y="49" transform="rotate(-90 151 49)">25M</text>
<text x="153.5" y="49" transform="rotate(-90 153.5 49)">Y3</text>
<text x="182" y="51.9">3.3V</text>
<text x="187.3" y="51.9">3.3V</text>
<text x="138" y="55.6" transform="rotate(-90 138 55.6)">GND</text>
<text x="165.7" y="55.6" transform="rotate(-90 165.7 55.6)">GND</text>
<text x="77.1" y="65.6">RTL8201F-VB-CG</text>
<text x="84.5" y="63.1">U2</text>
<text x="166.6" y="64.4">GND</text>
<text x="215.5" y="62.6">TJA1100HNZ</text>
<text x="220.1" y="60">U3</text>
<text x="44.2" y="66.4">GND</text>
<text x="64" y="69.4">RSET</text>
<text x="64" y="72">AVDD10OUT</text>
<text x="102.8" y="69.4">TXD2</text>
<text x="102.8" y="72">TXD3</text>
<text x="198.4" y="66.9">MDC</text>
<text x="198.4" y="69.4">INT_N</text>
<text x="198.4" y="72">RST_N</text>
<text x="230" y="69.4">RXD3/CONFIG1</text>
<text x="230" y="72">RXD2/CONFIG0</text>
<text x="240.5" y="66.9">GND</text>
<text x="252.7" y="66.9">GND</text>
<text x="64" y="74.5">MDI+0</text>
<text x="64" y="77.1">MDI-0</text>
<text x="99.1" y="77.1">PHYRSTB</text>
<text x="102.8" y="74.5">TXEN</text>
<text x="138.8" y="74.5">3.3V</text>
<text x="198.4" y="74.5">VDDA(1V8)</text>
<text x="198.4" y="77.1">XO</text>
<text x="230.9" y="74.5">RXD1/PHYAD1</text>
<text x="230.9" y="77.1">RXD0/PHYAD0</text>
<text x="37.2" y="80.4">3.3V</text>
<text x="45.5" y="81.4">GND</text>
<text x="64" y="79.6">MDI+1</text>
<text x="64" y="82.1">MDI-1</text>
<text x="102.8" y="82.1">MDIO</text>
<text x="103.5" y="79.6">MDC</text>
<text x="149.2" y="81.6">LED_E</text>
<text x="150.2" y="79.9">D4</text>
<text x="198.4" y="79.6">XI</text>
<text x="198.4" y="82.1">VDDA(3V3)</text>
<text x="231.3" y="79.6">RXC/REF_CLK</text>
<text x="240.5" y="82.1">GND</text>
<text x="252.7" y="82.1">GND</text>
<text x="271.4" y="80.9">3.3V</text>
<text x="64" y="84.7">AVDD33</text>
<text x="64" y="87.2">RXDV</text>
<text x="64" y="89.8">RXD0</text>
<text x="87.8" y="84.7">LED0/PHYAD0/PMEB</text>
<text x="94.3" y="87.2">LED1/PHYAD1</text>
<text x="95.3" y="89.8">CRS/CRS_DV</text>
<text x="166.5" y="88.5">3.3V</text>
<text x="198.4" y="84.7">WAKE/LED</text>
<text x="198.4" y="87.2">VBAT</text>
<text x="198.4" y="89.8">INH</text>
<text x="237.1" y="84.7">VDD(IO)</text>
<text x="239.7" y="89.8">TXEN</text>
<text x="241" y="87.2">TXC</text>
<text x="37.3" y="94.1">GND</text>
<text x="64" y="92.3">RXD1</text>
<text x="64" y="94.8">RXD2/INTB</text>
<text x="96.5" y="94.8">RXER/FXEN</text>
<text x="103.9" y="92.3">COL</text>
<text x="151.3" y="92.8">LED_G</text>
<text x="153.4" y="94.6">D5</text>
<text x="198.4" y="92.3">VDDA(TX)</text>
<text x="198.4" y="94.8">TRX_P</text>
<text x="239.7" y="92.3">TXD3</text>
<text x="239.7" y="94.8">TXD2</text>
<text x="271.8" y="94.1">GND</text>
<text x="35.4" y="98.7">3.3V</text>
<text x="64" y="97.4">RXD3/CLK_CTL</text>
<text x="64" y="99.9">RXC</text>
<text x="96.5" y="97.4">DVDD10OUT</text>
<text x="100.4" y="99.9">AVDD33</text>
<text x="129.2" y="98.7">3.3V</text>
<text x="168.7" y="101.7">GND</text>
<text x="198.4" y="97.4">TRX_M</text>
<text x="198.4" y="99.9">VDDD(3V3)</text>
<text x="239.7" y="97.4">TXD1</text>
<text x="239.7" y="99.9">TXD0</text>
<text x="64" y="102.5">DVDD33</text>
<text x="64" y="105">TXC</text>
<text x="64" y="107.5">TXD0</text>
<text x="99.5" y="102.5">CKXTAL1</text>
<text x="99.5" y="105">CKXTAL2</text>
<text x="105.1" y="107.5">EP</text>
<text x="180.1" y="102.5">GND</text>
<text x="198.4" y="102.5">GND</text>
<text x="198.4" y="105">VDDD(1V8)</text>
<text x="198.4" y="107.5">RXER/CONFIG3</text>
<text x="234.8" y="105">EN/TXCLK</text>
<text x="239.7" y="107.5">MDIO</text>
<text x="239.8" y="102.5">TXER</text>
<text x="35.6" y="112.4">GND</text>
<text x="64" y="110.1">TXD1</text>
<text x="110.5" y="111.9">GND</text>
<text x="129.3" y="112.4">GND</text>
<text x="134.4" y="108.1">GND</text>
<text x="198.4" y="110.1">RXDV/CONFIG2/CRSDV</text>
<text x="198.4" y="112.6">VDD(IO)</text>
<text x="242" y="110.1">EP</text>
<text x="167.6" y="118.5">GND</text>
<text x="186.5" y="114.2" transform="rotate(-90 186.5 114.2)">3.3V</text>
<text x="247.4" y="114.4">GND</text>
<text x="264" y="119">3.3V 3.3V</text>
<text x="106.8" y="121.7" transform="rotate(-90 106.8 121.7)">GND</text>
<text x="134.2" y="121.7" transform="rotate(-90 134.2 121.7)">GND</text>
<text x="191.5" y="122.3">GND</text>
<text x="86.6" y="129.4">GND</text>
<text x="118.7" y="126.7" transform="rotate(-90 118.7 126.7)">Y2</text>
<text x="121.3" y="128.3" transform="rotate(-90 121.3 128.3)">25M</text>
<text x="121.4" y="130.7">GND</text>
<text x="212.1" y="127.4">GND</text>
<text x="247.1" y="132.7">GND</text>
<text x="99.2" y="143.3" transform="rotate(-90 99.2 143.3)">L8</text>
<text x="126.8" y="143.6">H3</text>
<text x="224.6" y="141.1" transform="rotate(-90 224.6 141.1)">L13</text>
<text x="253.5" y="142.3">H4</text>
<text x="64.9" y="148.7">2012共模环</text>
<text x="96.6" y="147.4" transform="rotate(-90 96.6 147.4)">3416自耦环</text>
<text x="126.6" y="145.9">PH2.0</text>
<text x="190.4" y="145.9">2012共模环</text>
<text x="193.9" y="148.4">L12</text>
<text x="222.1" y="144.7" transform="rotate(-90 222.1 144.7)">3416自耦环</text>
<text x="252.4" y="144.6">PH2.0</text>
<text x="69" y="151.2">L9</text>
<text x="86.9" y="154.5">GND</text>
<text x="121.4" y="155.8">GND</text>
<text x="217.2" y="154.3">GND</text>
<text x="247.1" y="152">GND</text>
<text x="46.7" y="161.4">GND</text>
<text x="91.7" y="157.1">GND</text>
<text x="172.2" y="158.6">GND</text>
<text x="65.2" y="173.8">2012共模环</text>
<text x="96.9" y="172.6" transform="rotate(-90 96.9 172.6)">3416自耦环</text>
<text x="99.4" y="169.1" transform="rotate(-90 99.4 169.1)">L11</text>
<text x="68.7" y="176.4">L10</text>
<text x="91.9" y="182.2">GND</text>
<text x="47" y="186.5">GND</text>
</g>
<g font-size="1.3" fill="#a90000">
<text x="147.5" y="53.3">1</text>
<text x="153.9" y="53.3">3</text>
<text x="151.1" y="58.7" transform="rotate(-90 151.1 58.7)">2</text>
<text x="194.7" y="65.8">1</text>
<text x="246.2" y="65.8">20</text>
<text x="60.4" y="68.3">1</text>
<text x="60.4" y="70.9">2</text>
<text x="109.3" y="68.3">18</text>
<text x="109.3" y="70.9">19</text>
<text x="194.7" y="68.3">2</text>
<text x="194.7" y="70.9">3</text>
<text x="246.2" y="68.3">21</text>
<text x="246.2" y="70.9">22</text>
<text x="60.4" y="73.4">3</text>
<text x="60.4" y="75.9">4</text>
<text x="109.3" y="73.4">20</text>
<text x="109.3" y="75.9">21</text>
<text x="194.7" y="73.4">4</text>
<text x="194.7" y="75.9">5</text>
<text x="246.2" y="73.4">23</text>
<text x="246.2" y="75.9">24</text>
<text x="60.4" y="78.5">5</text>
<text x="60.4" y="81">6</text>
<text x="60.4" y="83.6">7</text>
<text x="109.3" y="78.5">22</text>
<text x="109.3" y="81">23</text>
<text x="109.3" y="83.6">24</text>
<text x="194.7" y="78.5">6</text>
<text x="194.7" y="81">7</text>
<text x="194.7" y="83.6">8</text>
<text x="246.2" y="78.5">25</text>
<text x="246.2" y="81">26</text>
<text x="246.2" y="83.6">27</text>
<text x="60.4" y="86.1">8</text>
<text x="60.4" y="88.6">9</text>
<text x="109.3" y="86.1">25</text>
<text x="109.3" y="88.6">26</text>
<text x="194.1" y="88.6">10</text>
<text x="194.7" y="86.1">9</text>
<text x="246.2" y="86.1">28</text>
<text x="246.2" y="88.6">29</text>
<text x="59.8" y="91.2">10</text>
<text x="59.8" y="93.7">11</text>
<text x="109.3" y="91.2">27</text>
<text x="109.3" y="93.7">28</text>
<text x="194.1" y="91.2">11</text>
<text x="194.1" y="93.7">12</text>
<text x="246.2" y="91.2">30</text>
<text x="246.2" y="93.7">31</text>
<text x="59.8" y="96.3">12</text>
<text x="59.8" y="98.8">13</text>
<text x="59.8" y="101.3">14</text>
<text x="109.3" y="96.3">29</text>
<text x="109.3" y="98.8">30</text>
<text x="109.3" y="101.3">31</text>
<text x="194.1" y="96.3">13</text>
<text x="194.1" y="98.8">14</text>
<text x="194.1" y="101.3">15</text>
<text x="246.2" y="96.3">32</text>
<text x="246.2" y="98.8">33</text>
<text x="246.2" y="101.3">34</text>
<text x="59.8" y="103.9">15</text>
<text x="59.8" y="106.4">16</text>
<text x="109.3" y="103.9">32</text>
<text x="109.3" y="106.4">33</text>
<text x="194.1" y="103.9">16</text>
<text x="194.1" y="106.4">17</text>
<text x="246.2" y="103.9">35</text>
<text x="246.2" y="106.4">36</text>
<text x="59.8" y="109">17</text>
<text x="194.1" y="109">18</text>
<text x="194.1" y="111.5">19</text>
<text x="246.2" y="109">37</text>
<text x="115.2" y="119.4">3</text>
<text x="118.9" y="115.9" transform="rotate(-90 118.9 115.9)">2</text>
<text x="121.6" y="119.4">1</text>
<text x="123.2" y="137.9" transform="rotate(-90 123.2 137.9)">MP</text>
<text x="191.6" y="137.7">1</text>
<text x="199.2" y="137.7">2</text>
<text x="213.9" y="136.6" transform="rotate(-90 213.9 136.6)">2</text>
<text x="218.9" y="136.6" transform="rotate(-90 218.9 136.6)">1</text>
<text x="66.1" y="140.5">1</text>
<text x="73.7" y="140.5">2</text>
<text x="88.4" y="139.4" transform="rotate(-90 88.4 139.4)">2</text>
<text x="93.5" y="139.4" transform="rotate(-90 93.5 139.4)">1</text>
<text x="118.9" y="138.7">1</text>
<text x="118.9" y="141.2">2</text>
<text x="118.9" y="143.8">3</text>
<text x="191.6" y="142.7">4</text>
<text x="199.2" y="142.7">3</text>
<text x="244.7" y="140">1</text>
<text x="244.7" y="142.5">2</text>
<text x="248.9" y="139.1" transform="rotate(-90 248.9 139.1)">MP</text>
<text x="66.1" y="145.5">4</text>
<text x="73.7" y="145.5">3</text>
<text x="88.4" y="147" transform="rotate(-90 88.4 147)">3</text>
<text x="93.5" y="147" transform="rotate(-90 93.5 147)">4</text>
<text x="118.9" y="146.3">4</text>
<text x="213.9" y="144.2" transform="rotate(-90 213.9 144.2)">3</text>
<text x="218.9" y="144.2" transform="rotate(-90 218.9 144.2)">4</text>
<text x="248.9" y="146.8" transform="rotate(-90 248.9 146.8)">MP</text>
<text x="123.2" y="150.6" transform="rotate(-90 123.2 150.6)">MP</text>
<text x="66.3" y="165.6">1</text>
<text x="74" y="165.6">2</text>
<text x="88.6" y="164.5" transform="rotate(-90 88.6 164.5)">2</text>
<text x="93.7" y="164.5" transform="rotate(-90 93.7 164.5)">1</text>
<text x="66.3" y="170.7">4</text>
<text x="74" y="170.7">3</text>
<text x="88.6" y="172.2" transform="rotate(-90 88.6 172.2)">3</text>
<text x="93.7" y="172.2" transform="rotate(-90 93.7 172.2)">4</text>
</g>
<g font-size=".8" fill="#006464">
<text x="79.7" y="40.5">2.49K</text>
<text x="79.3" y="47.6">4.7K</text>
<text x="80.3" y="42.3">R17</text>
<text x="79.3" y="51.4">4.7K</text>
<text x="79.5" y="53.2">R15</text>
<text x="79.5" y="49.4">R16</text>
<text x="143.6" y="53.6" transform="rotate(-90 143.6 53.6)">12pF</text>
<text x="144.9" y="53" transform="rotate(-90 144.9 53)">C56</text>
<text x="156.6" y="53.6" transform="rotate(-90 156.6 53.6)">12pF</text>
<text x="157.8" y="53" transform="rotate(-90 157.8 53)">C55</text>
<text x="184.8" y="59.7" transform="rotate(-90 184.8 59.7)">10K</text>
<text x="190.1" y="59.7" transform="rotate(-90 190.1 59.7)">10K</text>
<text x="52.8" y="64.4">R14</text>
<text x="52.3" y="66.1">2.49K</text>
<text x="44.4" y="74.8">C42</text>
<text x="44.4" y="76.1">100nF</text>
<text x="165.5" y="72.2">C62</text>
<text x="165.5" y="73.5">470nF</text>
<text x="36.2" y="87.5">C50</text>
<text x="36.2" y="88.8">100nF</text>
<text x="142.6" y="84.4">1K</text>
<text x="270.7" y="87.5">C59</text>
<text x="270.7" y="88.8">100nF</text>
<text x="165.5" y="95.1">C57</text>
<text x="170.1" y="95.1">C58</text>
<text x="174.2" y="95.1">C60</text>
<text x="133.3" y="101.5">C53</text>
<text x="165.5" y="96.4">100nF</text>
<text x="170.1" y="96.4">100nF 100nF</text>
<text x="34.5" y="105.8">C49</text>
<text x="34.5" y="107">100nF</text>
<text x="128.2" y="105.8">C54</text>
<text x="128.2" y="107">100nF</text>
<text x="133.3" y="102.7">100nF</text>
<text x="164.3" y="111.1">10nF</text>
<text x="164.3" y="109.8">C77</text>
<text x="169.1" y="109.8">C63</text>
<text x="169.1" y="111.1">470nF</text>
<text x="266.8" y="113" transform="rotate(-90 266.8 113)">10K</text>
<text x="271.9" y="113" transform="rotate(-90 271.9 113)">10K</text>
<text x="190.4" y="115.4">C61</text>
<text x="190.4" y="116.7">100nF</text>
<text x="113.9" y="122.8" transform="rotate(-90 113.9 122.8)">C51</text>
<text x="115.2" y="122.8" transform="rotate(-90 115.2 122.8)">12pF</text>
<text x="126.9" y="122.8" transform="rotate(-90 126.9 122.8)">C52</text>
<text x="128.1" y="122.8" transform="rotate(-90 128.1 122.8)">12pF</text>
<text x="57" y="143.8" transform="rotate(-90 57 143.8)">C80</text>
<text x="58.3" y="143.8" transform="rotate(-90 58.3 143.8)">100nF</text>
<text x="182.5" y="141.1" transform="rotate(-90 182.5 141.1)">C89</text>
<text x="183.7" y="141.1" transform="rotate(-90 183.7 141.1)">100nF</text>
<text x="57" y="148.9" transform="rotate(-90 57 148.9)">C81</text>
<text x="58.3" y="148.9" transform="rotate(-90 58.3 148.9)">100nF</text>
<text x="168.1" y="149.2">C86</text>
<text x="174.2" y="149.2">C87</text>
<text x="182.5" y="146.1" transform="rotate(-90 182.5 146.1)">C88</text>
<text x="183.7" y="146.1" transform="rotate(-90 183.7 146.1)">100nF</text>
<text x="42.6" y="153.3">10pF</text>
<text x="42.6" y="152">C78</text>
<text x="48.7" y="153.3">10pF</text>
<text x="48.7" y="152">C79</text>
<text x="168.1" y="150.5">10pF</text>
<text x="174.2" y="150.5">10pF</text>
<text x="57.3" y="169" transform="rotate(-90 57.3 169)">C85</text>
<text x="58.5" y="169" transform="rotate(-90 58.5 169)">100nF</text>
<text x="42.8" y="178.4">10pF</text>
<text x="42.8" y="177.1">C82</text>
<text x="48.9" y="178.4">10pF</text>
<text x="48.9" y="177.1">C83</text>
<text x="57.2" y="174.1" transform="rotate(-90 57.2 174.1)">C84</text>
<text x="58.5" y="174.1" transform="rotate(-90 58.5 174.1)">100nF</text>
</g>
<g font-size=".6" fill="#006464">
<text x="186.5" y="59.5" transform="rotate(-90 186.5 59.5)">R27</text>
<text x="191.8" y="59.5" transform="rotate(-90 191.8 59.5)">R28</text>
<text x="142.4" y="82.6">R35</text>
<text x="265" y="112.8" transform="rotate(-90 265 112.8)">R25</text>
<text x="270" y="112.8" transform="rotate(-90 270 112.8)">R26</text>
</g>
</svg>
